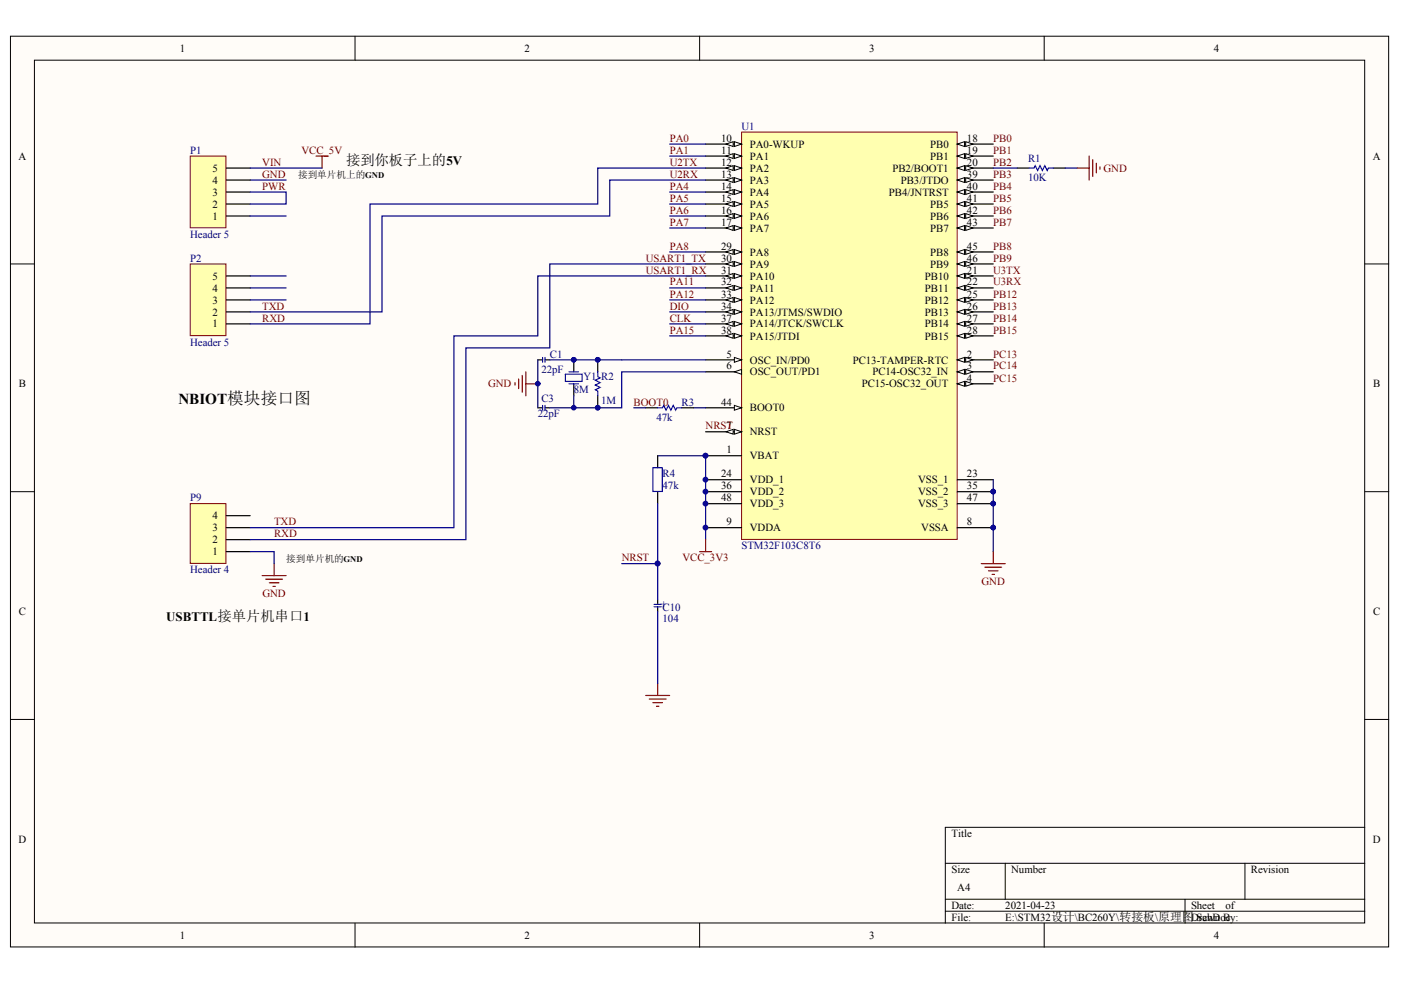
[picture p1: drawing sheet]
<svg xmlns="http://www.w3.org/2000/svg" width="289mm" height="203mm" viewBox="0 0 289 203" stroke-linecap="round" stroke-linejoin="round" font-family="sans-serif">
<g fill="#fffcf8" stroke="#000" stroke-width=".21">
<path d="M2.2 7.5h284.2v187.9h-284.2z"/>
<path d="M7.1 12.4h274.3v178h-274.3z"/>
</g>
<g fill="none" stroke="#000" stroke-width=".21">
<path d="M73.2 7.5v4.9M144.3 7.5v4.9M215.3 7.5v4.9M2.2 54.5h4.9M281.5 54.5h4.9M2.2 101.4h4.9M281.5 101.4h4.9M2.2 148.4h4.9M281.5 148.4h4.9M195 178.1h86.5M207.3 178.1v7.4M256.7 178.1v7.4"/>
<path d="M281.5 170.7h-86.5v19.8M73.2 190.5v4.9M144.3 190.5v4.9M195 185.5h86.5M195 188h86.5M215.3 190.5v4.9M244.4 185.5v5"/>
</g>
<path d="M152.9 27.3h44.5v84h-44.5z" fill="#ffffb0" stroke="#800000" stroke-width=".21"/>
<path d="M145.5 84.1h7.4" fill="none" stroke="#000" stroke-width=".25"/>
<path d="M151.4 83.6l1.5 .5-1.5 .5z" fill="#fffcf8" stroke="#000" stroke-width=".21"/>
<path d="M145.5 89.1h7.4" fill="none" stroke="#000" stroke-width=".25"/>
<g fill="#fffcf8" stroke="#000" stroke-width=".21">
<path d="M151.4 88.6l1.5 .5-1.5 .5z"/>
<path d="M149.7 89.1l1.5-.5v1z"/>
</g>
<path d="M145.5 74.2h7.4" fill="none" stroke="#000" stroke-width=".25"/>
<path d="M151.4 73.7l1.5 .5-1.5 .5z" fill="#fffcf8" stroke="#000" stroke-width=".21"/>
<path d="M145.5 76.7h7.4" fill="none" stroke="#000" stroke-width=".25"/>
<path d="M151.4 76.7l1.5-.5v1z" fill="#fffcf8" stroke="#000" stroke-width=".21"/>
<path d="M145.5 29.7h7.4" fill="none" stroke="#000" stroke-width=".25"/>
<g fill="#fffcf8" stroke="#000" stroke-width=".21">
<path d="M151.4 29.2l1.5 .5-1.5 .5z"/>
<path d="M149.7 29.7l1.5-.5v1z"/>
</g>
<path d="M145.5 32.2h7.4" fill="none" stroke="#000" stroke-width=".25"/>
<g fill="#fffcf8" stroke="#000" stroke-width=".21">
<path d="M151.4 31.7l1.5 .5-1.5 .5z"/>
<path d="M149.7 32.2l1.5-.5v1z"/>
</g>
<path d="M145.5 34.7h7.4" fill="none" stroke="#000" stroke-width=".25"/>
<g fill="#fffcf8" stroke="#000" stroke-width=".21">
<path d="M151.4 34.2l1.5 .5-1.5 .5z"/>
<path d="M149.7 34.7l1.5-.5v1z"/>
</g>
<path d="M145.5 37.1h7.4" fill="none" stroke="#000" stroke-width=".25"/>
<g fill="#fffcf8" stroke="#000" stroke-width=".21">
<path d="M151.4 36.6l1.5 .5-1.5 .5z"/>
<path d="M149.7 37.1l1.5-.5v1z"/>
</g>
<path d="M145.5 39.6h7.4" fill="none" stroke="#000" stroke-width=".25"/>
<g fill="#fffcf8" stroke="#000" stroke-width=".21">
<path d="M151.4 39.1l1.5 .5-1.5 .5z"/>
<path d="M149.7 39.6l1.5-.5v1z"/>
</g>
<path d="M145.5 42.1h7.4" fill="none" stroke="#000" stroke-width=".25"/>
<g fill="#fffcf8" stroke="#000" stroke-width=".21">
<path d="M151.4 41.6l1.5 .5-1.5 .5z"/>
<path d="M149.7 42.1l1.5-.5v1z"/>
</g>
<path d="M145.5 44.6h7.4" fill="none" stroke="#000" stroke-width=".25"/>
<g fill="#fffcf8" stroke="#000" stroke-width=".21">
<path d="M151.4 44.1l1.5 .5-1.5 .5z"/>
<path d="M149.7 44.6l1.5-.5v1z"/>
</g>
<path d="M145.5 47h7.4" fill="none" stroke="#000" stroke-width=".25"/>
<g fill="#fffcf8" stroke="#000" stroke-width=".21">
<path d="M151.4 46.5l1.5 .5-1.5 .5z"/>
<path d="M149.7 47l1.5-.5v1z"/>
</g>
<path d="M145.5 52h7.4" fill="none" stroke="#000" stroke-width=".25"/>
<g fill="#fffcf8" stroke="#000" stroke-width=".21">
<path d="M151.4 51.5l1.5 .5-1.5 .5z"/>
<path d="M149.7 52l1.5-.5v1z"/>
</g>
<path d="M145.5 54.5h7.4" fill="none" stroke="#000" stroke-width=".25"/>
<g fill="#fffcf8" stroke="#000" stroke-width=".21">
<path d="M151.4 54l1.5 .5-1.5 .4z"/>
<path d="M149.7 54.5l1.5-.5v.9z"/>
</g>
<path d="M145.5 56.9h7.4" fill="none" stroke="#000" stroke-width=".25"/>
<g fill="#fffcf8" stroke="#000" stroke-width=".21">
<path d="M151.4 56.4l1.5 .5-1.5 .5z"/>
<path d="M149.7 56.9l1.5-.5v1z"/>
</g>
<path d="M145.5 59.4h7.4" fill="none" stroke="#000" stroke-width=".25"/>
<g fill="#fffcf8" stroke="#000" stroke-width=".21">
<path d="M151.4 58.9l1.5 .5-1.5 .5z"/>
<path d="M149.7 59.4l1.5-.5v1z"/>
</g>
<path d="M145.5 61.9h7.4" fill="none" stroke="#000" stroke-width=".25"/>
<g fill="#fffcf8" stroke="#000" stroke-width=".21">
<path d="M151.4 61.4l1.5 .5-1.5 .5z"/>
<path d="M149.7 61.9l1.5-.5v1z"/>
</g>
<path d="M145.5 64.3h7.4" fill="none" stroke="#000" stroke-width=".25"/>
<g fill="#fffcf8" stroke="#000" stroke-width=".21">
<path d="M151.4 63.8l1.5 .5-1.5 .5z"/>
<path d="M149.7 64.3l1.5-.5v1z"/>
</g>
<path d="M145.5 66.8h7.4" fill="none" stroke="#000" stroke-width=".25"/>
<g fill="#fffcf8" stroke="#000" stroke-width=".21">
<path d="M151.4 66.3l1.5 .5-1.5 .5z"/>
<path d="M149.7 66.8l1.5-.5v1z"/>
</g>
<path d="M145.5 69.3h7.4" fill="none" stroke="#000" stroke-width=".25"/>
<g fill="#fffcf8" stroke="#000" stroke-width=".21">
<path d="M151.4 68.8l1.5 .5-1.5 .5z"/>
<path d="M149.7 69.3l1.5-.5v1z"/>
</g>
<path d="M197.4 29.7h7.4" fill="none" stroke="#000" stroke-width=".25"/>
<g fill="#fffcf8" stroke="#000" stroke-width=".21">
<path d="M197.4 29.7l1.5-.5v1z"/>
<path d="M199.2 29.2l1.4 .5-1.4 .5z"/>
</g>
<path d="M197.4 32.2h7.4" fill="none" stroke="#000" stroke-width=".25"/>
<g fill="#fffcf8" stroke="#000" stroke-width=".21">
<path d="M197.4 32.2l1.5-.5v1z"/>
<path d="M199.2 31.7l1.4 .5-1.4 .5z"/>
</g>
<path d="M197.4 34.7h7.4" fill="none" stroke="#000" stroke-width=".25"/>
<g fill="#fffcf8" stroke="#000" stroke-width=".21">
<path d="M197.4 34.7l1.5-.5v1z"/>
<path d="M199.2 34.2l1.4 .5-1.4 .5z"/>
</g>
<path d="M197.4 37.1h7.4" fill="none" stroke="#000" stroke-width=".25"/>
<g fill="#fffcf8" stroke="#000" stroke-width=".21">
<path d="M197.4 37.1l1.5-.5v1z"/>
<path d="M199.2 36.6l1.4 .5-1.4 .5z"/>
</g>
<path d="M197.4 39.6h7.4" fill="none" stroke="#000" stroke-width=".25"/>
<g fill="#fffcf8" stroke="#000" stroke-width=".21">
<path d="M197.4 39.6l1.5-.5v1z"/>
<path d="M199.2 39.1l1.4 .5-1.4 .5z"/>
</g>
<path d="M197.4 42.1h7.4" fill="none" stroke="#000" stroke-width=".25"/>
<g fill="#fffcf8" stroke="#000" stroke-width=".21">
<path d="M197.4 42.1l1.5-.5v1z"/>
<path d="M199.2 41.6l1.4 .5-1.4 .5z"/>
</g>
<path d="M197.4 44.6h7.4" fill="none" stroke="#000" stroke-width=".25"/>
<g fill="#fffcf8" stroke="#000" stroke-width=".21">
<path d="M197.4 44.6l1.5-.5v1z"/>
<path d="M199.2 44.1l1.4 .5-1.4 .5z"/>
</g>
<path d="M197.4 47h7.4" fill="none" stroke="#000" stroke-width=".25"/>
<g fill="#fffcf8" stroke="#000" stroke-width=".21">
<path d="M197.4 47l1.5-.5v1z"/>
<path d="M199.2 46.5l1.4 .5-1.4 .5z"/>
</g>
<path d="M197.4 52h7.4" fill="none" stroke="#000" stroke-width=".25"/>
<g fill="#fffcf8" stroke="#000" stroke-width=".21">
<path d="M197.4 52l1.5-.5v1z"/>
<path d="M199.2 51.5l1.4 .5-1.4 .5z"/>
</g>
<path d="M197.4 54.5h7.4" fill="none" stroke="#000" stroke-width=".25"/>
<g fill="#fffcf8" stroke="#000" stroke-width=".21">
<path d="M197.4 54.5l1.5-.5v.9z"/>
<path d="M199.2 54l1.4 .5-1.4 .4z"/>
</g>
<path d="M197.4 56.9h7.4" fill="none" stroke="#000" stroke-width=".25"/>
<g fill="#fffcf8" stroke="#000" stroke-width=".21">
<path d="M197.4 56.9l1.5-.5v1z"/>
<path d="M199.2 56.4l1.4 .5-1.4 .5z"/>
</g>
<path d="M197.4 59.4h7.4" fill="none" stroke="#000" stroke-width=".25"/>
<g fill="#fffcf8" stroke="#000" stroke-width=".21">
<path d="M197.4 59.4l1.5-.5v1z"/>
<path d="M199.2 58.9l1.4 .5-1.4 .5z"/>
</g>
<path d="M197.4 61.9h7.4" fill="none" stroke="#000" stroke-width=".25"/>
<g fill="#fffcf8" stroke="#000" stroke-width=".21">
<path d="M197.4 61.9l1.5-.5v1z"/>
<path d="M199.2 61.4l1.4 .5-1.4 .5z"/>
</g>
<path d="M197.4 64.3h7.4" fill="none" stroke="#000" stroke-width=".25"/>
<g fill="#fffcf8" stroke="#000" stroke-width=".21">
<path d="M197.4 64.3l1.5-.5v1z"/>
<path d="M199.2 63.8l1.4 .5-1.4 .5z"/>
</g>
<path d="M197.4 66.8h7.4" fill="none" stroke="#000" stroke-width=".25"/>
<g fill="#fffcf8" stroke="#000" stroke-width=".21">
<path d="M197.4 66.8l1.5-.5v1z"/>
<path d="M199.2 66.3l1.4 .5-1.4 .5z"/>
</g>
<path d="M197.4 69.3h7.4" fill="none" stroke="#000" stroke-width=".25"/>
<g fill="#fffcf8" stroke="#000" stroke-width=".21">
<path d="M197.4 69.3l1.5-.5v1z"/>
<path d="M199.2 68.8l1.4 .5-1.4 .5z"/>
</g>
<path d="M197.4 74.2h7.4" fill="none" stroke="#000" stroke-width=".25"/>
<g fill="#fffcf8" stroke="#000" stroke-width=".21">
<path d="M197.4 74.2l1.5-.5v1z"/>
<path d="M199.2 73.7l1.4 .5-1.4 .5z"/>
</g>
<path d="M197.4 76.7h7.4" fill="none" stroke="#000" stroke-width=".25"/>
<g fill="#fffcf8" stroke="#000" stroke-width=".21">
<path d="M197.4 76.7l1.5-.5v1z"/>
<path d="M199.2 76.2l1.4 .5-1.4 .5z"/>
</g>
<path d="M197.4 79.2h7.4" fill="none" stroke="#000" stroke-width=".25"/>
<g fill="#fffcf8" stroke="#000" stroke-width=".21">
<path d="M197.4 79.2l1.5-.5v1z"/>
<path d="M199.2 78.7l1.4 .5-1.4 .5z"/>
</g>
<g fill="none" stroke="#000" stroke-width=".25">
<path d="M209.8 34.7h2.5M217.2 34.7h2.5M110.9 74.2h1M112.4 74.2h1M118.3 74.2v2.5M118.3 79.2v2.5M123.3 74.2v2.5M110.9 84.1h1M112.4 84.1h1M123.3 81.7v2.4M133.2 84.1h2.4M135.6 94v2.5"/>
<path d="M140.6 84.1h2.4M145.5 94h7.4M145.5 99h7.4M197.4 99h7.4M135.6 101.4v2.5M145.5 101.4h7.4M145.5 103.9h7.4M145.5 108.9h7.4M197.4 101.4h7.4M197.4 103.9h7.4M197.4 108.9h7.4M135.6 123.7v1"/>
<path d="M135.6 125.2v1"/>
</g>
<g fill="#000080" stroke="#000080" stroke-width=".21">
<circle cx="145.5" cy="94" r=".47"/>
<circle cx="145.5" cy="98.9" r=".47"/>
<circle cx="145.5" cy="101.4" r=".47"/>
<circle cx="145.5" cy="103.9" r=".47"/>
<circle cx="145.5" cy="108.8" r=".47"/>
<circle cx="204.8" cy="101.4" r=".48"/>
<circle cx="204.8" cy="103.9" r=".48"/>
<circle cx="204.8" cy="108.8" r=".48"/>
<circle cx="135.6" cy="116.2" r=".47"/>
<circle cx="110.9" cy="79.2" r=".48"/>
<circle cx="118.3" cy="74.2" r=".48"/>
<circle cx="123.3" cy="74.2" r=".48"/>
<circle cx="123.3" cy="84.1" r=".48"/>
<circle cx="118.3" cy="84.1" r=".48"/>
</g>
<g fill="none" stroke="#000080" stroke-width=".25">
<path d="M51.6 37.1h7.4M138.1 32.2h7.4M138.1 29.7h7.4M138.1 39.6h7.4M204.8 34.7h5M219.7 34.7h2.4M51.6 59.4h7.4M51.6 56.9h7.4M138.1 42.1h7.4M138.1 44.6h7.4M138.1 47h7.4M138.1 52h7.4"/>
<path d="M138.1 59.4h7.4M51.6 61.9h7.4M110.9 74.2v9.9M128.2 74.2h17.3M138.1 61.9h7.4M138.1 64.3h7.4M138.1 66.8h7.4M138.1 69.3h7.4M145.5 76.7h-17.3v7.4h-14.8M118.3 81.7v2.4M130.7 84.1h2.5M135.6 94h9.9v17.3"/>
<path d="M143 84.1h2.5M204.8 99v14.8M135.6 126.2v14.8"/>
</g>
<g fill="none" stroke="#800000" stroke-width=".25">
<path d="M222.1 34.7h2.5M224.6 32.2v4.9M225.4 32.9v3.5M226.1 33.7v2M226.8 34.4v.5M106.2 78.9v.5M107 78.2v2M107.7 77.4v3.5M108.4 76.7v5M108.4 79.2h2.5M144.3 113.8h2.5M145.5 111.3v2.5"/>
<path d="M202.4 116.3h4.9M203.1 117h3.5M203.8 117.8h2M204.6 118.5h.5M204.8 113.8v2.5M133.2 143.5h4.9M133.9 144.2h3.5M134.6 145h2M135.4 145.7h.5M135.6 141v2.5"/>
</g>
<g fill="none" stroke="#00f" stroke-width=".25">
<path d="M212.3 34.7h.9l.3-.5 .5 1 .5-1 .5 1 .5-1 .5 1 .2-.5h1M111.9 73.7v1M112.4 73.7v1M116.6 77.2h3.5v1.5h-3.5zM117.3 76.7h2M117.3 79.2h2M123.3 76.7v1l.5 .2-1 .5 1 .5-1 .5 1 .5-1 .5 .5 .3v1M111.9 83.6v1M112.4 83.6v1M134.6 96.5h2v4.9h-2zM135.6 84.1h1l.3-.5 .5 1 .5-1 .4 1 .5-1 .5 1 .3-.5h1M134.9 124.7h1.5"/>
<path d="M134.9 125.2h1.5"/>
</g>
<path d="M113.4 74.2h14.8M135.6 103.9v12.4" fill="none" stroke="#0c0087" stroke-width=".25"/>
<path d="M39.2 32.2h7.4v14.8h-7.4z" fill="#ffffb0" stroke="#800000" stroke-width=".21"/>
<path d="M46.6 39.6h5M46.6 37.1h5M46.6 34.7h5M46.6 44.6h5M46.6 42.1h5" fill="none" stroke="#000" stroke-width=".25"/>
<path d="M39.2 54.5h7.4v14.7h-7.4z" fill="#ffffb0" stroke="#800000" stroke-width=".21"/>
<path d="M46.6 59.4h5M46.6 56.9h5M46.6 66.8h5M46.6 64.3h5M46.6 61.9h5" fill="none" stroke="#000" stroke-width=".25"/>
<path d="M51.6 39.6h7.4v2.5h-7.4M51.6 34.7h14.8M51.6 44.6h7.4M128.2 116.3h7.4v7.4" fill="none" stroke="#000080" stroke-width=".25"/>
<path d="M65.2 32.2h2.5M66.4 32.2v2.5" fill="none" stroke="#800000" stroke-width=".25"/>
<circle cx="135.6" cy="116.2" r=".47" fill="#000080" stroke="#000080" stroke-width=".21"/>
<path d="M39.2 103.9h7.4v12.3h-7.4z" fill="#ffffb0" stroke="#800000" stroke-width=".21"/>
<path d="M46.6 113.8h5M46.6 111.3h5M46.6 108.9h5M46.6 106.4h5" fill="none" stroke="#000" stroke-width=".25"/>
<path d="M54.1 118.7h4.9M54.8 119.5h3.5M56.5 116.3v2.4M55.5 120.2h2M56.3 121h.5" fill="none" stroke="#800000" stroke-width=".25"/>
<path d="M145.5 34.7h-22.2v7.4h-47v24.7h-24.7M145.5 37.1h-19.8v7.5h-46.9v19.7h-27.2M145.5 56.9h-34.6v12.4h-17.3v39.6h-42M145.5 54.5h-32.1v17.3h-17.3v39.5h-44.5M51.6 113.8h4.9v2.5" fill="none" stroke="#000080" stroke-width=".25"/>
<text font-size="3.1" x="36.8" y="83.4">NBIOT模块接口图</text>
<text font-size="3" x="71.4" y="34.1">接到你板子上的5V</text>
<text font-size="2.7" x="34.3" y="128.1">USBTTL接单片机串口1</text>
<g font-size="2.2">
<text x="37.1" y="10.7">1</text>
<text x="108.2" y="10.7">2</text>
<text x="179.2" y="10.7">3</text>
<text x="250.3" y="10.7">4</text>
<text x="148.7" y="29.2">10</text>
<text x="199.4" y="29.2">18</text>
<text x="3.8" y="33">A</text>
<text x="43.8" y="35.4">5</text>
<text x="148.7" y="31.7">11</text>
<text x="148.7" y="34.2">12</text>
<text x="154.6" y="30.5">PA0-WKUP</text>
<text x="154.6" y="33">PA1</text>
<text x="154.6" y="35.4">PA2</text>
<text x="184" y="35.4">PB2/BOOT1</text>
<text x="191.8" y="30.5">PB0</text>
<text x="191.8" y="33">PB1</text>
<text x="199.4" y="31.7">19</text>
<text x="199.4" y="34.2">20</text>
<text x="283.1" y="33">A</text>
<text x="43.8" y="40.3">3</text>
<text x="43.8" y="37.9">4</text>
<text x="148.7" y="36.7">13</text>
<text x="148.7" y="39.1">14</text>
<text x="148.7" y="41.6">15</text>
<text x="154.6" y="37.9">PA3</text>
<text x="154.6" y="40.3">PA4</text>
<text x="183.3" y="40.3">PB4/JNTRST</text>
<text x="185.8" y="37.9">PB3/JTDO</text>
<text x="199.4" y="36.7">39</text>
<text x="199.4" y="39.1">40</text>
<text x="199.4" y="41.6">41</text>
<text x="43.8" y="45.3">1</text>
<text x="43.8" y="42.8">2</text>
<text x="148.7" y="44.1">16</text>
<text x="148.7" y="46.6">17</text>
<text x="154.6" y="42.8">PA5</text>
<text x="154.6" y="45.3">PA6</text>
<text x="154.6" y="47.8">PA7</text>
<text x="191.8" y="42.8">PB5</text>
<text x="191.8" y="45.3">PB6</text>
<text x="191.8" y="47.8">PB7</text>
<text x="199.4" y="44.1">42</text>
<text x="199.4" y="46.6">43</text>
<text x="148.7" y="51.5">29</text>
<text x="148.7" y="54">30</text>
<text x="154.6" y="52.7">PA8</text>
<text x="191.8" y="52.7">PB8</text>
<text x="199.4" y="51.5">45</text>
<text x="199.4" y="54">46</text>
<text x="43.8" y="57.7">5</text>
<text x="148.7" y="56.4">31</text>
<text x="148.7" y="58.9">32</text>
<text x="154.6" y="55.2">PA9</text>
<text x="154.6" y="57.7">PA10</text>
<text x="190.7" y="57.7">PB10</text>
<text x="191.8" y="55.2">PB9</text>
<text x="199.4" y="56.4">21</text>
<text x="199.4" y="58.9">22</text>
<text x="43.8" y="65.1">2</text>
<text x="43.8" y="62.6">3</text>
<text x="43.8" y="60.2">4</text>
<text x="148.7" y="61.4">33</text>
<text x="148.7" y="63.9">34</text>
<text x="154.6" y="60.2">PA11</text>
<text x="154.6" y="62.6">PA12</text>
<text x="154.6" y="65.1">PA13/JTMS/SWDIO</text>
<text x="190.7" y="60.2">PB11</text>
<text x="190.7" y="62.6">PB12</text>
<text x="190.7" y="65.1">PB13</text>
<text x="199.4" y="61.4">25</text>
<text x="199.4" y="63.9">26</text>
<text x="43.8" y="67.6">1</text>
<text x="148.7" y="66.3">37</text>
<text x="148.7" y="68.8">38</text>
<text x="154.6" y="67.6">PA14/JTCK/SWCLK</text>
<text x="154.6" y="70">PA15/JTDI</text>
<text x="190.7" y="67.6">PB14</text>
<text x="190.7" y="70">PB15</text>
<text x="199.4" y="66.3">27</text>
<text x="199.4" y="68.8">28</text>
<text x="149.8" y="73.8">5</text>
<text x="149.8" y="76.2">6</text>
<text x="154.6" y="75">OSC_IN/PD0</text>
<text x="154.6" y="77.4">OSC_OUT/PD1</text>
<text x="175.9" y="75">PC13-TAMPER-RTC</text>
<text x="179.9" y="77.4">PC14-OSC32_IN</text>
<text x="199.4" y="73.8">2</text>
<text x="199.4" y="76.2">3</text>
<text x="3.9" y="79.9">B</text>
<text x="148.7" y="83.7">44</text>
<text x="177.7" y="79.9">PC15-OSC32_OUT</text>
<text x="199.4" y="78.7">4</text>
<text x="283.2" y="79.9">B</text>
<text x="149.8" y="88.6">7</text>
<text x="154.6" y="84.9">BOOT0</text>
<text x="154.6" y="89.8">NRST</text>
<text x="149.8" y="93.5">1</text>
<text x="154.6" y="94.8">VBAT</text>
<text x="148.7" y="98.5">24</text>
<text x="148.7" y="100.9">36</text>
<text x="154.6" y="99.7">VDD_1</text>
<text x="189.4" y="99.7">VSS_1</text>
<text x="199.4" y="98.5">23</text>
<text x="199.4" y="100.9">35</text>
<text x="43.8" y="107.1">4</text>
<text x="148.7" y="103.4">48</text>
<text x="154.6" y="102.2">VDD_2</text>
<text x="154.6" y="104.7">VDD_3</text>
<text x="189.4" y="102.2">VSS_2</text>
<text x="189.4" y="104.7">VSS_3</text>
<text x="199.4" y="103.4">47</text>
<text x="43.8" y="112.1">2</text>
<text x="43.8" y="109.6">3</text>
<text x="149.8" y="108.4">9</text>
<text x="154.6" y="109.6">VDDA</text>
<text x="190" y="109.6">VSSA</text>
<text x="199.4" y="108.4">8</text>
<text x="43.8" y="114.5">1</text>
<text x="3.9" y="126.9">C</text>
<text x="283.2" y="126.9">C</text>
<text x="3.8" y="173.9">D</text>
<text x="196.2" y="172.7">Title</text>
<text x="283.1" y="173.9">D</text>
<text x="196.2" y="180.1">Size</text>
<text x="197.4" y="183.8">A4</text>
<text x="208.5" y="180.1">Number</text>
<text x="258" y="180.1">Revision</text>
<text x="196.2" y="187.5">Date:</text>
<text x="196.2" y="190">File:</text>
<text x="207.3" y="187.5">2021-04-23</text>
<text x="207.3" y="190">E:\STM32设计\BC260Y\转接板\原理图Drawn By:</text>
<text x="245.6" y="187.5">Sheet</text>
<text x="246.2" y="190">.SchDoc</text>
<text x="252.7" y="187.5">of</text>
<text x="37.1" y="193.7">1</text>
<text x="108.2" y="193.7">2</text>
<text x="179.2" y="193.7">3</text>
<text x="250.3" y="193.7">4</text>
</g>
<g font-size="2.2" fill="#800000">
<text x="138.1" y="29.2">PA0</text>
<text x="204.8" y="29.2">PB0</text>
<text x="54.1" y="34.2">VIN</text>
<text x="62.2" y="31.7">VCC_5V</text>
<text x="138.1" y="34.2">U2TX</text>
<text x="138.1" y="31.7">PA1</text>
<text x="204.8" y="34.2">PB2</text>
<text x="204.8" y="31.7">PB1</text>
<text x="227.6" y="35.4">GND</text>
<text x="54.1" y="36.7">GND</text>
<text x="54.1" y="39.1">PWR</text>
<text x="138.1" y="36.7">U2RX</text>
<text x="138.1" y="39.1">PA4</text>
<text x="138.1" y="41.6">PA5</text>
<text x="204.8" y="36.7">PB3</text>
<text x="204.8" y="39.1">PB4</text>
<text x="204.8" y="41.6">PB5</text>
<text x="138.1" y="44.1">PA6</text>
<text x="138.1" y="46.6">PA7</text>
<text x="204.8" y="44.1">PB6</text>
<text x="204.8" y="46.6">PB7</text>
<text x="133.2" y="54">USART1_TX</text>
<text x="138.1" y="51.5">PA8</text>
<text x="204.8" y="51.5">PB8</text>
<text x="204.8" y="54">PB9</text>
<text x="133.2" y="56.4">USART1_RX</text>
<text x="138.1" y="58.9">PA11</text>
<text x="204.8" y="58.9">U3RX</text>
<text x="204.8" y="56.4">U3TX</text>
<text x="54.1" y="63.9">TXD</text>
<text x="138.1" y="61.4">PA12</text>
<text x="138.1" y="63.9">DIO</text>
<text x="204.8" y="61.4">PB12</text>
<text x="204.8" y="63.9">PB13</text>
<text x="54.1" y="66.3">RXD</text>
<text x="138.1" y="66.3">CLK</text>
<text x="138.1" y="68.8">PA15</text>
<text x="204.8" y="66.3">PB14</text>
<text x="204.8" y="68.8">PB15</text>
<text x="204.8" y="73.8">PC13</text>
<text x="204.8" y="76.2">PC14</text>
<text x="100.7" y="79.9">GND</text>
<text x="130.7" y="83.7">BOOT0</text>
<text x="204.8" y="78.7">PC15</text>
<text x="145.5" y="88.6">NRST</text>
<text x="56.5" y="108.4">TXD</text>
<text x="56.5" y="110.9">RXD</text>
<text x="128.2" y="115.8">NRST</text>
<text x="140.7" y="115.8">VCC_3V3</text>
<text x="54.1" y="123.2">GND</text>
<text x="202.4" y="120.7">GND</text>
</g>
<g font-size="2.2" fill="#000080">
<text x="152.9" y="26.8">U1</text>
<text x="39.2" y="31.7">P1</text>
<text x="212" y="33.5">R1</text>
<text x="212" y="37.4">10K</text>
<text x="39.2" y="49">Header 5</text>
<text x="39.2" y="54">P2</text>
<text x="39.2" y="71.3">Header 5</text>
<text x="111.7" y="77">22pF</text>
<text x="113.4" y="73.8">C1</text>
<text x="111.7" y="82.9">C3</text>
<text x="118.3" y="81.2">8M</text>
<text x="120.3" y="78.5">Y1 R2</text>
<text x="124" y="83.4">1M</text>
<text x="140.6" y="83.7">R3</text>
<text x="110.9" y="86.1">22pF</text>
<text x="135.4" y="86.9">47k</text>
<text x="136.6" y="98.5">R4</text>
<text x="136.6" y="100.9">47k</text>
<text x="39.2" y="103.4">P9</text>
<text x="152.9" y="113.3">STM32F103C8T6</text>
<text x="39.2" y="118.3">Header 4</text>
<text x="136.1" y="123.9" transform="rotate(90 136.1 123.9)">+</text>
<text x="136.6" y="125.9">C10</text>
<text x="136.6" y="128.4">104</text>
</g>
<g font-size="2">
<text x="61.5" y="36.8">接到单片机上的GND</text>
<text x="59" y="115.9">接到单片机的GND</text>
</g>
</svg>
